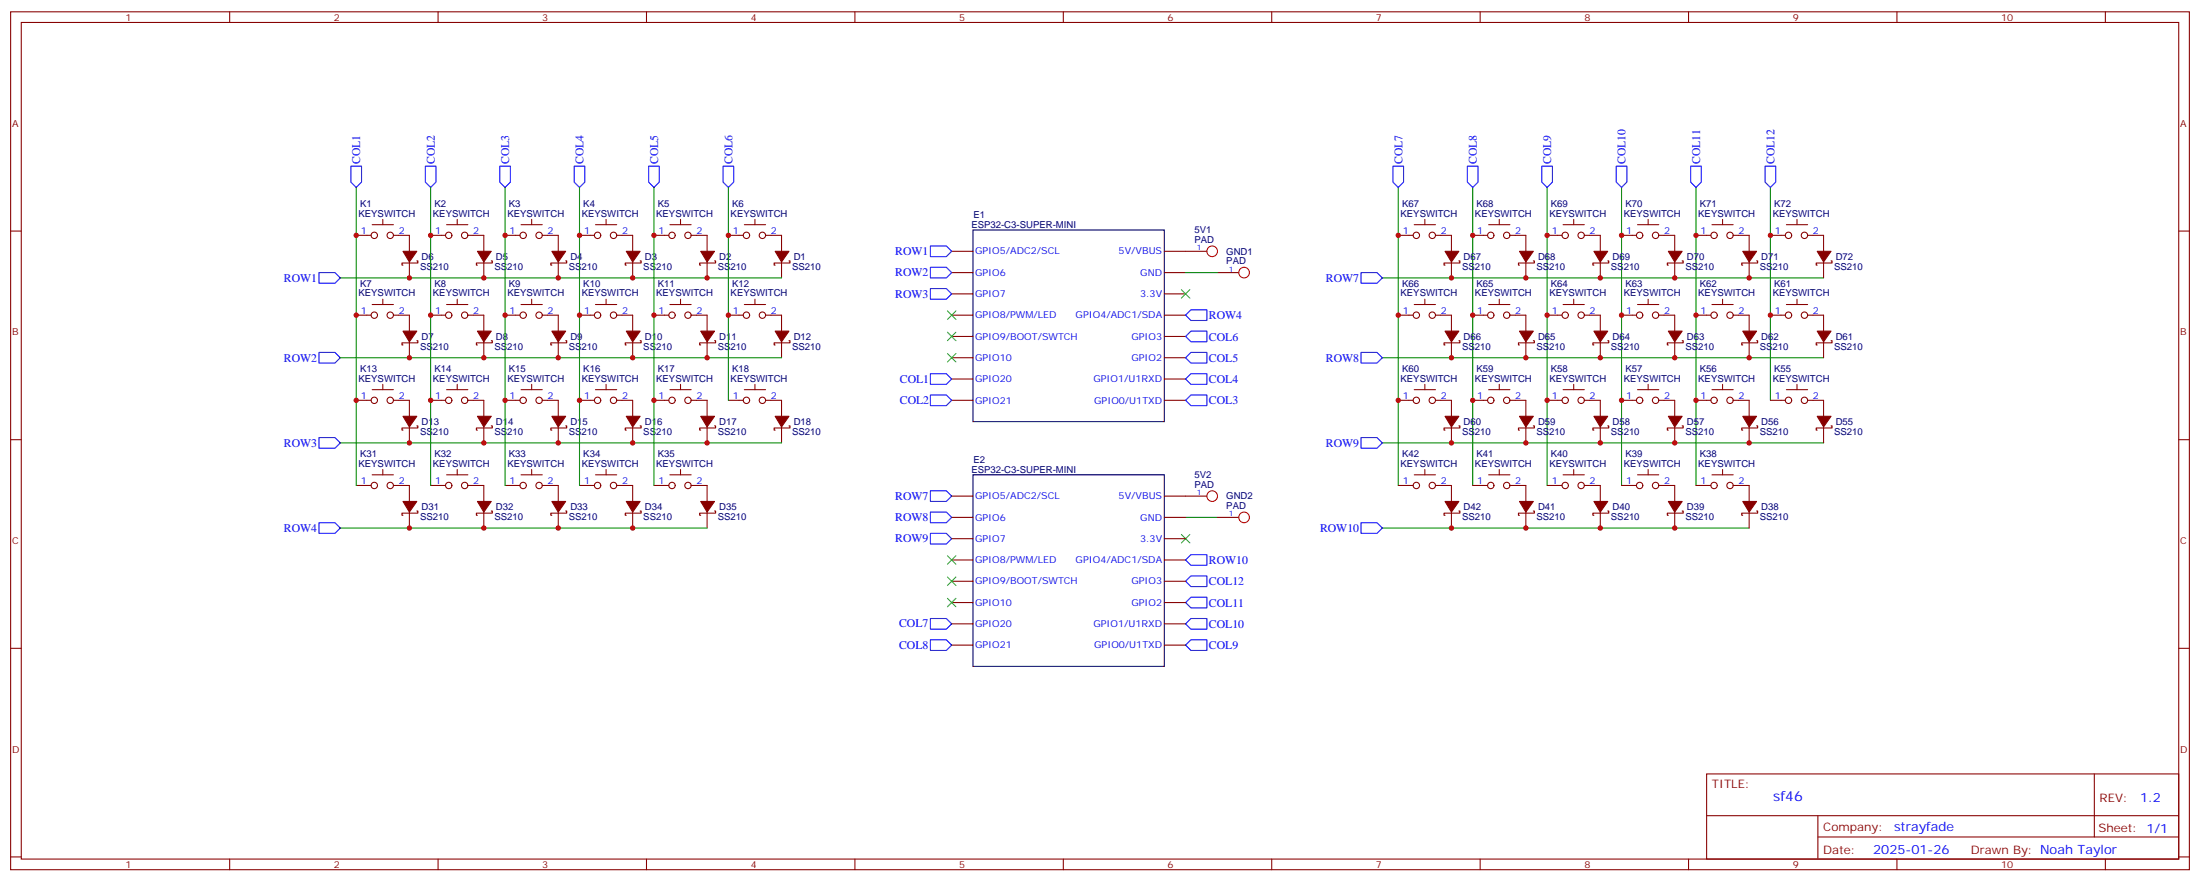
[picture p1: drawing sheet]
<svg xmlns="http://www.w3.org/2000/svg" width="730mm" height="292mm" viewBox="0 0 730 292" stroke-linecap="round" stroke-linejoin="round" font-family="sans-serif">
<g fill="none" stroke="#870000" stroke-width=".35">
<path d="M3.5 3.9h722.9v284.4h-722.9zM7.1 7.4h715.7v277.3h-715.7zM76.2 3.9v3.5M145.3 3.9v3.5M214.5 3.9v3.5M283.6 3.9v3.5M352.8 3.9v3.5M421.9 3.9v3.5M491.1 3.9v3.5M560.2 3.9v3.5M629.4 3.9v3.5M698.5 3.9v3.5"/>
<path d="M3.5 76.6h3.6M118.2 78h4.9M123.5 74.5h7M127 72.7v1.8M130.5 78h5.3v5.3M142.9 78h4.9M148.2 74.5h7M151.7 72.7v1.8M155.2 78h5.3v5.3M167.6 78h4.9M172.9 74.5h7M176.4 72.7v1.8"/>
<path d="M179.9 78h5.3v5.3M192.3 78h4.9M197.6 74.5h7M201.1 72.7v1.8M204.6 78h5.3v5.3M217 78h4.9M222.2 74.5h7.1M225.8 72.7v1.8M229.3 78h5.3v5.3M241.7 78h4.9M246.9 74.5h7.1M250.5 72.7v1.8"/>
<path d="M254 78h5.3v5.3M463.9 78h4.9M469.2 74.5h7M472.7 72.7v1.8M476.2 78h5.3v5.3M488.6 78h4.9M493.9 74.5h7M497.4 72.7v1.8M500.9 78h5.3v5.3M513.3 78h4.9M518.6 74.5h7M522.1 72.7v1.8"/>
<path d="M525.6 78h5.3v5.3M538 78h4.9M543.3 74.5h7M546.8 72.7v1.8M550.3 78h5.3v5.3M562.7 78h4.9M568 74.5h7M571.5 72.7v1.8M575 78h5.3v5.3M587.4 78h4.9M592.7 74.5h7M596.2 72.7v1.8"/>
<path d="M599.7 78h5.3v5.3M722.8 76.6h3.6M127 99.2v1.7M135.8 86.8v5.3M138.3 86.5h.3v.7h-5.3v.7h.4M151.7 99.2v1.7M160.5 86.8v5.3M163 86.5h.3v.7h-5.3v.7h.4M176.4 99.2v1.7M185.2 86.8v5.3M187.7 86.5h.3v.7h-5.3v.7h.4M201.1 99.2v1.7"/>
<path d="M209.9 86.8v5.3M212.4 86.5h.3v.7h-5.3v.7h.4M225.8 99.2v1.7M234.6 86.8v5.3M237.1 86.5h.3v.7h-5.3v.7h.4M250.5 99.2v1.7M259.3 86.8v5.3M261.8 86.5h.3v.7h-5.3v.7h.4M315.7 83.3h7.1M315.7 90.3h7.1M315.7 97.4h7.1M386.3 83.3h14.1"/>
<path d="M386.3 90.3h7M386.3 97.4h7M403.9 90.3h7.1M472.7 99.2v1.7M481.5 86.8v5.3M484 86.5h.4v.7h-5.3v.7h.3M497.4 99.2v1.7M506.2 86.8v5.3M508.7 86.5h.4v.7h-5.3v.7h.3M522.1 99.2v1.7M530.9 86.8v5.3M533.4 86.5h.4v.7h-5.3v.7h.3"/>
<path d="M546.8 99.2v1.7M555.6 86.8v5.3M558.1 86.5h.3v.7h-5.2v.7h.3M571.5 99.2v1.7M580.3 86.8v5.3M582.8 86.5h.3v.7h-5.3v.7h.4M596.2 99.2v1.7M605 86.8v5.3M607.5 86.5h.3v.7h-5.3v.7h.4M118.2 104.5h4.9M123.5 100.9h7M130.5 104.5h5.3v5.2"/>
<path d="M135.8 113.3v5.3M138.3 112.9h.3v.7h-5.3v.7h.4M142.9 104.5h4.9M148.2 100.9h7M155.2 104.5h5.3v5.2M160.5 113.3v5.3M163 112.9h.3v.7h-5.3v.7h.4M167.6 104.5h4.9M172.9 100.9h7M179.9 104.5h5.3v5.2M185.2 113.3v5.3M187.7 112.9h.3v.7h-5.3v.7h.4"/>
<path d="M192.3 104.5h4.9M197.6 100.9h7M204.6 104.5h5.3v5.2M209.9 113.3v5.3M212.4 112.9h.3v.7h-5.3v.7h.4M217 104.5h4.9M222.2 100.9h7.1M229.3 104.5h5.3v5.2M234.6 113.3v5.3M237.1 112.9h.3v.7h-5.3v.7h.4M241.7 104.5h4.9M246.9 100.9h7.1"/>
<path d="M254 104.5h5.3v5.2M259.3 113.3v5.3M261.8 112.9h.3v.7h-5.3v.7h.4M315.7 104.5h7.1M315.7 111.5h7.1M315.7 118.6h7.1M386.3 104.5h7M386.3 111.5h7M386.3 118.6h7M463.9 104.5h4.9M469.2 100.9h7M476.2 104.5h5.3v5.2"/>
<path d="M481.5 113.3v5.3M484 112.9h.4v.7h-5.3v.7h.3M488.6 104.5h4.9M493.9 100.9h7M500.9 104.5h5.3v5.2M506.2 113.3v5.3M508.7 112.9h.4v.7h-5.3v.7h.3M513.3 104.5h4.9M518.6 100.9h7M525.6 104.5h5.3v5.2M530.9 113.3v5.3M533.4 112.9h.4v.7h-5.3v.7h.3"/>
<path d="M538 104.5h4.9M543.3 100.9h7M550.3 104.5h5.3v5.2M555.6 113.3v5.3M558.1 112.9h.3v.7h-5.2v.7h.3M562.7 104.5h4.9M568 100.9h7M575 104.5h5.3v5.2M580.3 113.3v5.3M582.8 112.9h.3v.7h-5.3v.7h.4M587.4 104.5h4.9M592.7 100.9h7"/>
<path d="M599.7 104.5h5.3v5.2M605 113.3v5.3M607.5 112.9h.3v.7h-5.3v.7h.4M118.2 132.7h4.9M123.5 129.2h7M127 127.4v1.8M130.5 132.7h5.3v5.3M142.9 132.7h4.9M148.2 129.2h7M151.7 127.4v1.8M155.2 132.7h5.3v5.3M167.6 132.7h4.9"/>
<path d="M172.9 129.2h7M176.4 127.4v1.8M179.9 132.7h5.3v5.3M192.3 132.7h4.9M197.6 129.2h7M201.1 127.4v1.8M204.6 132.7h5.3v5.3M217 132.7h4.9M222.2 129.2h7.1M225.8 127.4v1.8M229.3 132.7h5.3v5.3M241.7 132.7h4.9"/>
<path d="M246.9 129.2h7.1M250.5 127.4v1.8M254 132.7h5.3v5.3M315.7 132.7h7.1M315.7 125.6h7.1M386.3 132.7h7M386.3 125.6h7M463.9 132.7h4.9M469.2 129.2h7M472.7 127.4v1.8M476.2 132.7h5.3v5.3M488.6 132.7h4.9"/>
<path d="M493.9 129.2h7M497.4 127.4v1.8M500.9 132.7h5.3v5.3M513.3 132.7h4.9M518.6 129.2h7M522.1 127.4v1.8M525.6 132.7h5.3v5.3M538 132.7h4.9M543.3 129.2h7M546.8 127.4v1.8M550.3 132.7h5.3v5.3M562.7 132.7h4.9"/>
<path d="M568 129.2h7M571.5 127.4v1.8M575 132.7h5.3v5.3M587.4 132.7h4.9M592.7 129.2h7M596.2 127.4v1.8M599.7 132.7h5.3v5.3M3.5 145.7h3.6M123.5 157.4h7M127 155.6v1.8M135.8 141.5v5.3M138.3 141.1h.3v.8h-5.3v.7h.4"/>
<path d="M148.2 157.4h7M151.7 155.6v1.8M160.5 141.5v5.3M163 141.1h.3v.8h-5.3v.7h.4M172.9 157.4h7M176.4 155.6v1.8M185.2 141.5v5.3M187.7 141.1h.3v.8h-5.3v.7h.4M197.6 157.4h7M201.1 155.6v1.8M209.9 141.5v5.3M212.4 141.1h.3v.8h-5.3v.7h.4"/>
<path d="M222.2 157.4h7.1M225.8 155.6v1.8M234.6 141.5v5.3M237.1 141.1h.3v.8h-5.3v.7h.4M259.3 141.5v5.3M261.8 141.1h.3v.8h-5.3v.7h.4M469.2 157.4h7M472.7 155.6v1.8M481.5 141.5v5.3M484 141.1h.4v.8h-5.3v.7h.3M493.9 157.4h7M497.4 155.6v1.8"/>
<path d="M506.2 141.5v5.3M508.7 141.1h.4v.8h-5.3v.7h.3M518.6 157.4h7M522.1 155.6v1.8M530.9 141.5v5.3M533.4 141.1h.4v.8h-5.3v.7h.3M543.3 157.4h7M546.8 155.6v1.8M555.6 141.5v5.3M558.1 141.1h.3v.8h-5.2v.7h.3M568 157.4h7M571.5 155.6v1.8"/>
<path d="M580.3 141.5v5.3M582.8 141.1h.3v.8h-5.3v.7h.4M605 141.5v5.3M607.5 141.1h.3v.8h-5.3v.7h.4M722.8 145.7h3.6M118.2 160.9h4.9M130.5 160.9h5.3v5.3M135.8 169.7v5.3M138.3 169.4h.3v.7h-5.3v.7h.4M142.9 160.9h4.9M155.2 160.9h5.3v5.3M160.5 169.7v5.3"/>
<path d="M163 169.4h.3v.7h-5.3v.7h.4M167.6 160.9h4.9M179.9 160.9h5.3v5.3M185.2 169.7v5.3M187.7 169.4h.3v.7h-5.3v.7h.4M192.3 160.9h4.9M204.6 160.9h5.3v5.3M209.9 169.7v5.3M212.4 169.4h.3v.7h-5.3v.7h.4M217 160.9h4.9M229.3 160.9h5.3v5.3M234.6 169.7v5.3"/>
<path d="M237.1 169.4h.3v.7h-5.3v.7h.4M315.7 171.5h7.1M315.7 164.4h7.1M315.7 178.5h7.1M386.3 171.5h7M386.3 164.4h14.1M386.3 178.5h7M403.9 171.5h7.1M463.9 160.9h4.9M476.2 160.9h5.3v5.3M481.5 169.7v5.3M484 169.4h.4v.7h-5.3v.7h.3"/>
<path d="M488.6 160.9h4.9M500.9 160.9h5.3v5.3M506.2 169.7v5.3M508.7 169.4h.4v.7h-5.3v.7h.3M513.3 160.9h4.9M525.6 160.9h5.3v5.3M530.9 169.7v5.3M533.4 169.4h.4v.7h-5.3v.7h.3M538 160.9h4.9M550.3 160.9h5.3v5.3M555.6 169.7v5.3M558.1 169.4h.3v.7h-5.2v.7h.3"/>
<path d="M562.7 160.9h4.9M575 160.9h5.3v5.3M580.3 169.7v5.3M582.8 169.4h.3v.7h-5.3v.7h.4M315.7 185.6h7.1M315.7 192.7h7.1M315.7 199.7h7.1M386.3 185.6h7M386.3 192.7h7M386.3 199.7h7M3.5 214.9h3.6M315.7 206.8h7.1"/>
<path d="M315.7 213.8h7.1M386.3 206.8h7M386.3 213.8h7M722.8 214.9h3.6M566.2 256.5h156.6v28.2h-156.6zM694.8 256.5v20.9M566.2 270.4h156.5M603.1 277.4h119.6M603.1 270.4v14.1M3.5 284h3.6M76.2 284.7v3.6M145.3 284.7v3.6"/>
<path d="M214.5 284.7v3.6M283.6 284.7v3.6M352.8 284.7v3.6M421.9 284.7v3.6M491.1 284.7v3.6M560.2 284.7v3.6M629.4 284.7v3.6M698.5 284.7v3.6M722.8 284h3.6"/>
<circle cx="124.2" cy="78" r="1.06"/>
<circle cx="129.5" cy="78" r="1.06"/>
<circle cx="148.9" cy="78" r="1.06"/>
<circle cx="154.2" cy="78" r="1.06"/>
<circle cx="173.6" cy="78" r="1.06"/>
<circle cx="178.9" cy="78" r="1.06"/>
<circle cx="198.3" cy="78" r="1.06"/>
<circle cx="203.6" cy="78" r="1.06"/>
<circle cx="223" cy="78" r="1.06"/>
<circle cx="228.2" cy="78" r="1.06"/>
<circle cx="247.7" cy="78" r="1.06"/>
<circle cx="252.9" cy="78" r="1.06"/>
<circle cx="469.9" cy="78" r="1.06"/>
<circle cx="475.2" cy="78" r="1.06"/>
<circle cx="494.6" cy="78" r="1.06"/>
<circle cx="499.9" cy="78" r="1.06"/>
<circle cx="519.3" cy="78" r="1.06"/>
<circle cx="524.6" cy="78" r="1.06"/>
<circle cx="544" cy="78" r="1.06"/>
<circle cx="549.3" cy="78" r="1.06"/>
<circle cx="568.7" cy="78" r="1.06"/>
<circle cx="574" cy="78" r="1.06"/>
<circle cx="593.4" cy="78" r="1.06"/>
<circle cx="598.7" cy="78" r="1.06"/>
<circle cx="124.2" cy="104.5" r="1.06"/>
<circle cx="129.5" cy="104.5" r="1.06"/>
<circle cx="148.9" cy="104.5" r="1.06"/>
<circle cx="154.2" cy="104.5" r="1.06"/>
<circle cx="173.6" cy="104.5" r="1.06"/>
<circle cx="178.9" cy="104.5" r="1.06"/>
<circle cx="198.3" cy="104.5" r="1.06"/>
<circle cx="203.6" cy="104.5" r="1.06"/>
<circle cx="223" cy="104.5" r="1.06"/>
<circle cx="228.2" cy="104.5" r="1.06"/>
<circle cx="247.7" cy="104.5" r="1.06"/>
<circle cx="252.9" cy="104.5" r="1.06"/>
<circle cx="469.9" cy="104.5" r="1.06"/>
<circle cx="475.2" cy="104.5" r="1.06"/>
<circle cx="494.6" cy="104.5" r="1.06"/>
<circle cx="499.9" cy="104.5" r="1.06"/>
<circle cx="519.3" cy="104.5" r="1.06"/>
<circle cx="524.6" cy="104.5" r="1.06"/>
<circle cx="544" cy="104.5" r="1.06"/>
<circle cx="549.3" cy="104.5" r="1.06"/>
<circle cx="568.7" cy="104.5" r="1.06"/>
<circle cx="574" cy="104.5" r="1.06"/>
<circle cx="593.4" cy="104.5" r="1.06"/>
<circle cx="598.7" cy="104.5" r="1.06"/>
<circle cx="124.2" cy="132.7" r="1.06"/>
<circle cx="129.5" cy="132.7" r="1.06"/>
<circle cx="148.9" cy="132.7" r="1.06"/>
<circle cx="154.2" cy="132.7" r="1.06"/>
<circle cx="173.6" cy="132.7" r="1.06"/>
<circle cx="178.9" cy="132.7" r="1.06"/>
<circle cx="198.3" cy="132.7" r="1.06"/>
<circle cx="203.6" cy="132.7" r="1.06"/>
<circle cx="223" cy="132.7" r="1.06"/>
<circle cx="228.2" cy="132.7" r="1.06"/>
<circle cx="247.7" cy="132.7" r="1.06"/>
<circle cx="252.9" cy="132.7" r="1.06"/>
<circle cx="469.9" cy="132.7" r="1.06"/>
<circle cx="475.2" cy="132.7" r="1.06"/>
<circle cx="494.6" cy="132.7" r="1.06"/>
<circle cx="499.9" cy="132.7" r="1.06"/>
<circle cx="519.3" cy="132.7" r="1.06"/>
<circle cx="524.6" cy="132.7" r="1.06"/>
<circle cx="544" cy="132.7" r="1.06"/>
<circle cx="549.3" cy="132.7" r="1.06"/>
<circle cx="568.7" cy="132.7" r="1.06"/>
<circle cx="574" cy="132.7" r="1.06"/>
<circle cx="593.4" cy="132.7" r="1.06"/>
<circle cx="598.7" cy="132.7" r="1.06"/>
<circle cx="124.2" cy="160.9" r="1.06"/>
<circle cx="129.5" cy="160.9" r="1.06"/>
<circle cx="148.9" cy="160.9" r="1.06"/>
<circle cx="154.2" cy="160.9" r="1.06"/>
<circle cx="173.6" cy="160.9" r="1.06"/>
<circle cx="178.9" cy="160.9" r="1.06"/>
<circle cx="198.3" cy="160.9" r="1.06"/>
<circle cx="203.6" cy="160.9" r="1.06"/>
<circle cx="223" cy="160.9" r="1.06"/>
<circle cx="228.2" cy="160.9" r="1.06"/>
<circle cx="469.9" cy="160.9" r="1.06"/>
<circle cx="475.2" cy="160.9" r="1.06"/>
<circle cx="494.6" cy="160.9" r="1.06"/>
<circle cx="499.9" cy="160.9" r="1.06"/>
<circle cx="519.3" cy="160.9" r="1.06"/>
<circle cx="524.6" cy="160.9" r="1.06"/>
<circle cx="544" cy="160.9" r="1.06"/>
<circle cx="549.3" cy="160.9" r="1.06"/>
<circle cx="568.7" cy="160.9" r="1.06"/>
<circle cx="574" cy="160.9" r="1.06"/>
</g>
<g fill="#870000" stroke="#870000" stroke-width=".35">
<path d="M257.2 83.3h4.6l-2.5 3.5z"/>
<path d="M232.5 83.3h4.6l-2.5 3.5z"/>
<path d="M207.8 83.3h4.6l-2.5 3.5z"/>
<path d="M183.1 83.3h4.6l-2.5 3.5z"/>
<path d="M158.4 83.3h4.6l-2.5 3.5z"/>
<path d="M133.7 83.3h4.6l-2.5 3.5z"/>
<path d="M133.7 109.7h4.6l-2.5 3.6z"/>
<path d="M158.4 109.7h4.6l-2.5 3.6z"/>
<path d="M183.1 109.7h4.6l-2.5 3.6z"/>
<path d="M207.8 109.7h4.6l-2.5 3.6z"/>
<path d="M232.5 109.7h4.6l-2.5 3.6z"/>
<path d="M257.2 109.7h4.6l-2.5 3.6z"/>
<path d="M133.7 138h4.6l-2.5 3.5z"/>
<path d="M158.4 138h4.6l-2.5 3.5z"/>
<path d="M183.1 138h4.6l-2.5 3.5z"/>
<path d="M207.8 138h4.6l-2.5 3.5z"/>
<path d="M232.5 138h4.6l-2.5 3.5z"/>
<path d="M257.2 138h4.6l-2.5 3.5z"/>
<path d="M133.7 166.2h4.6l-2.5 3.5z"/>
<path d="M183.1 166.2h4.6l-2.5 3.5z"/>
<path d="M207.8 166.2h4.6l-2.5 3.5z"/>
<path d="M232.5 166.2h4.6l-2.5 3.5z"/>
<path d="M578.2 166.2h4.6l-2.5 3.5z"/>
<path d="M553.5 166.2h4.6l-2.5 3.5z"/>
<path d="M528.8 166.2h4.6l-2.5 3.5z"/>
<path d="M504.1 166.2h4.6l-2.5 3.5z"/>
<path d="M479.4 166.2h4.6l-2.5 3.5z"/>
<path d="M602.9 138h4.6l-2.5 3.5z"/>
<path d="M578.2 138h4.6l-2.5 3.5z"/>
<path d="M553.5 138h4.6l-2.5 3.5z"/>
<path d="M528.8 138h4.6l-2.5 3.5z"/>
<path d="M504.1 138h4.6l-2.5 3.5z"/>
<path d="M479.4 138h4.6l-2.5 3.5z"/>
<path d="M602.9 109.7h4.6l-2.5 3.6z"/>
<path d="M578.2 109.7h4.6l-2.5 3.6z"/>
<path d="M553.5 109.7h4.6l-2.5 3.6z"/>
<path d="M528.8 109.7h4.6l-2.5 3.6z"/>
<path d="M504.1 109.7h4.6l-2.5 3.6z"/>
<path d="M479.4 109.7h4.6l-2.5 3.6z"/>
<path d="M479.4 83.3h4.6l-2.5 3.5z"/>
<path d="M504.1 83.3h4.6l-2.5 3.5z"/>
<path d="M528.8 83.3h4.6l-2.5 3.5z"/>
<path d="M553.5 83.3h4.6l-2.5 3.5z"/>
<path d="M578.2 83.3h4.6l-2.5 3.5z"/>
<path d="M602.9 83.3h4.6l-2.5 3.5z"/>
<path d="M158.4 166.2h4.6l-2.5 3.5z"/>
</g>
<g fill="none" stroke="#00f" stroke-width=".35">
<path d="M116.4 55.1h3.5v5.3l-1.7 1.7-1.8-1.7zM141.1 55.1h3.5v5.3l-1.7 1.7-1.8-1.7zM165.8 55.1h3.5v5.3l-1.7 1.7-1.8-1.7zM190.5 55.1h3.5v5.3l-1.7 1.7-1.8-1.7zM215.2 55.1h3.5v5.3l-1.7 1.7-1.8-1.7zM239.9 55.1h3.5v5.3l-1.7 1.7-1.8-1.7zM462.1 55.1h3.6v5.3l-1.8 1.7-1.8-1.7zM486.8 55.1h3.6v5.3l-1.8 1.7-1.8-1.7zM511.5 55.1h3.6v5.3l-1.8 1.7-1.8-1.7zM536.2 55.1h3.6v5.3l-1.8 1.7-1.8-1.7zM560.9 55.1h3.5v5.3l-1.7 1.7-1.8-1.7zM585.6 55.1h3.5v5.3l-1.7 1.7-1.8-1.7z"/>
<path d="M105.8 90.3h5.3l1.8 1.8-1.8 1.8h-5.3zM308.7 81.5h5.3l1.7 1.8-1.7 1.8h-5.3zM308.7 88.6h5.3l1.7 1.7-1.7 1.8h-5.3zM308.7 95.6h5.3l1.7 1.8-1.7 1.8h-5.3zM451.6 90.3h5.2l1.8 1.8-1.8 1.8h-5.2zM105.8 116.8h5.3l1.8 1.8-1.8 1.7h-5.3zM393.3 118.6l1.8-1.8h5.3v3.5h-5.3zM393.3 111.5l1.8-1.8h5.3v3.6h-5.3zM393.3 104.5l1.8-1.8h5.3v3.5h-5.3zM451.6 116.8h5.2l1.8 1.8-1.8 1.7h-5.2zM308.7 123.9h5.3l1.7 1.7-1.7 1.8h-5.3zM308.7 130.9h5.3l1.7 1.8-1.7 1.7h-5.3z"/>
<path d="M393.3 132.7l1.8-1.8h5.3v3.5h-5.3zM393.3 125.6l1.8-1.7h5.3v3.5h-5.3zM105.8 145h5.3l1.8 1.8-1.8 1.8h-5.3zM451.6 145h5.2l1.8 1.8-1.8 1.8h-5.2zM105.8 173.2h5.3l1.8 1.8-1.8 1.8h-5.3zM308.7 176.8h5.3l1.7 1.7-1.7 1.8h-5.3zM308.7 169.7h5.3l1.7 1.8-1.7 1.7h-5.3zM308.7 162.7h5.3l1.7 1.7-1.7 1.8h-5.3zM451.6 173.2h5.2l1.8 1.8-1.8 1.8h-5.2zM393.3 192.7l1.8-1.8h5.3v3.5h-5.3zM393.3 199.7l1.8-1.8h5.3v3.6h-5.3zM393.3 185.6l1.8-1.8h5.3v3.6h-5.3z"/>
<path d="M308.7 212.1h5.3l1.7 1.7-1.7 1.8h-5.3zM308.7 205h5.3l1.7 1.8-1.7 1.7h-5.3zM393.3 206.8l1.8-1.8h5.3v3.5h-5.3zM393.3 213.8l1.8-1.7h5.3v3.5h-5.3z"/>
</g>
<g fill="none" stroke="#008700" stroke-width=".35">
<path d="M118.2 62.1v98.8M142.9 62.1v98.8M167.6 62.1v98.8M192.3 62.1v98.8M217 62.1v98.8M241.7 62.1v70.6M463.9 62.1v98.8M488.6 62.1v98.8M513.3 62.1v98.8M538 62.1v98.8M562.7 62.1v98.8M587.4 62.1v70.6"/>
<path d="M112.9 92.1h146.4M393.3 90.3h10.6M458.6 92.1h146.4M112.9 118.6h146.4M458.6 118.6h146.4M112.9 146.8h146.4M458.6 146.8h146.4M112.9 175h121.7M393.3 171.5h10.6M458.6 175h121.7"/>
</g>
<path d="M322.8 76.2h63.5v63.5h-63.5zM322.8 157.4h63.5v63.5h-63.5z" fill="none" stroke="#000" stroke-width=".35"/>
<g fill="none" stroke="#f00" stroke-width=".35">
<circle cx="402.2" cy="83.3" r="1.76"/>
<circle cx="412.7" cy="90.3" r="1.76"/>
<circle cx="402.2" cy="164.4" r="1.76"/>
<circle cx="412.7" cy="171.5" r="1.76"/>
</g>
<g fill="none" stroke="#3c3" stroke-width=".35">
<path d="M391.9 96l2.9 2.8M394.8 96l-2.9 2.8M314.3 110.1l2.8 2.8M314.3 117.2l2.8 2.8M314.3 103l2.8 2.9M317.1 110.1l-2.8 2.8M317.1 117.2l-2.8 2.8M317.1 103l-2.8 2.9M391.9 177.1l2.9 2.9M394.8 177.1l-2.9 2.9M314.3 191.2l2.8 2.9M314.3 198.3l2.8 2.8"/>
<path d="M314.3 184.2l2.8 2.8M317.1 191.2l-2.8 2.9M317.1 198.3l-2.8 2.8M317.1 184.2l-2.8 2.8"/>
</g>
<g fill="#c00">
<circle cx="135.8" cy="118.6" r=".88"/>
<circle cx="160.5" cy="118.6" r=".88"/>
<circle cx="185.2" cy="118.6" r=".88"/>
<circle cx="209.9" cy="118.6" r=".88"/>
<circle cx="234.6" cy="118.6" r=".88"/>
<circle cx="135.8" cy="146.8" r=".88"/>
<circle cx="160.5" cy="146.8" r=".88"/>
<circle cx="185.2" cy="146.8" r=".88"/>
<circle cx="209.9" cy="146.8" r=".88"/>
<circle cx="234.6" cy="146.8" r=".88"/>
<circle cx="135.8" cy="175" r=".88"/>
<circle cx="185.2" cy="175" r=".88"/>
<circle cx="209.9" cy="175" r=".88"/>
<circle cx="234.6" cy="92.1" r=".88"/>
<circle cx="209.9" cy="92.1" r=".88"/>
<circle cx="185.2" cy="92.1" r=".88"/>
<circle cx="160.5" cy="92.1" r=".88"/>
<circle cx="135.8" cy="92.1" r=".88"/>
<circle cx="481.5" cy="92.1" r=".88"/>
<circle cx="506.2" cy="92.1" r=".88"/>
<circle cx="530.9" cy="92.1" r=".88"/>
<circle cx="555.6" cy="92.1" r=".88"/>
<circle cx="580.3" cy="92.1" r=".88"/>
<circle cx="555.6" cy="175" r=".88"/>
<circle cx="530.9" cy="175" r=".88"/>
<circle cx="506.2" cy="175" r=".88"/>
<circle cx="481.5" cy="175" r=".88"/>
<circle cx="580.3" cy="146.8" r=".88"/>
<circle cx="555.6" cy="146.8" r=".88"/>
<circle cx="530.9" cy="146.8" r=".88"/>
<circle cx="506.2" cy="146.8" r=".88"/>
<circle cx="481.5" cy="146.8" r=".88"/>
<circle cx="580.3" cy="118.6" r=".88"/>
<circle cx="555.6" cy="118.6" r=".88"/>
<circle cx="530.9" cy="118.6" r=".88"/>
<circle cx="506.2" cy="118.6" r=".88"/>
<circle cx="481.5" cy="118.6" r=".88"/>
<circle cx="587.4" cy="104.5" r=".88"/>
<circle cx="587.4" cy="78" r=".88"/>
<circle cx="562.7" cy="132.7" r=".88"/>
<circle cx="562.7" cy="104.5" r=".88"/>
<circle cx="562.7" cy="78" r=".88"/>
<circle cx="538" cy="132.7" r=".88"/>
<circle cx="538" cy="104.5" r=".88"/>
<circle cx="538" cy="78" r=".88"/>
<circle cx="513.3" cy="104.5" r=".88"/>
<circle cx="513.3" cy="78" r=".88"/>
<circle cx="488.6" cy="132.7" r=".88"/>
<circle cx="488.6" cy="104.5" r=".88"/>
<circle cx="488.6" cy="78" r=".88"/>
<circle cx="463.9" cy="132.7" r=".88"/>
<circle cx="463.9" cy="104.5" r=".88"/>
<circle cx="463.9" cy="78" r=".88"/>
<circle cx="513.3" cy="132.7" r=".88"/>
<circle cx="118.2" cy="132.7" r=".88"/>
<circle cx="118.2" cy="104.5" r=".88"/>
<circle cx="118.2" cy="78" r=".88"/>
<circle cx="142.9" cy="132.7" r=".88"/>
<circle cx="142.9" cy="104.5" r=".88"/>
<circle cx="142.9" cy="78" r=".88"/>
<circle cx="167.6" cy="132.7" r=".88"/>
<circle cx="167.6" cy="104.5" r=".88"/>
<circle cx="167.6" cy="78" r=".88"/>
<circle cx="192.3" cy="132.7" r=".88"/>
<circle cx="192.3" cy="104.5" r=".88"/>
<circle cx="192.3" cy="78" r=".88"/>
<circle cx="217" cy="132.7" r=".88"/>
<circle cx="217" cy="104.5" r=".88"/>
<circle cx="217" cy="78" r=".88"/>
<circle cx="241.7" cy="104.5" r=".88"/>
<circle cx="241.7" cy="78" r=".88"/>
<circle cx="160.5" cy="175" r=".88"/>
</g>
<text font-size="4.6" fill="#00f" x="588.3" y="265.5">sf46</text>
<g font-size="4.2" fill="#00f">
<text x="710" y="265.8">1.2</text>
<text x="628.4" y="275.3">strayfade</text>
<text x="621.5" y="283.1">2025-01-26</text>
</g>
<g font-size="3.9" fill="#00f">
<text x="119.5" y="54.4" transform="rotate(-90 119.5 54.4)">COL1</text>
<text x="144.2" y="54.4" transform="rotate(-90 144.2 54.4)">COL2</text>
<text x="168.9" y="54.4" transform="rotate(-90 168.9 54.4)">COL3</text>
<text x="193.6" y="54.4" transform="rotate(-90 193.6 54.4)">COL4</text>
<text x="218.3" y="54.4" transform="rotate(-90 218.3 54.4)">COL5</text>
<text x="243" y="54.4" transform="rotate(-90 243 54.4)">COL6</text>
<text x="465.3" y="54.4" transform="rotate(-90 465.3 54.4)">COL7</text>
<text x="490" y="54.4" transform="rotate(-90 490 54.4)">COL8</text>
<text x="514.6" y="54.4" transform="rotate(-90 514.6 54.4)">COL9</text>
<text x="539.3" y="54.4" transform="rotate(-90 539.3 54.4)">COL10</text>
<text x="564" y="54.4" transform="rotate(-90 564 54.4)">COL11</text>
<text x="588.7" y="54.4" transform="rotate(-90 588.7 54.4)">COL12</text>
<text x="297" y="84.5">ROW1</text>
<text x="94.2" y="93.4">ROW1</text>
<text x="297" y="91.6">ROW2</text>
<text x="439.9" y="93.4">ROW7</text>
<text x="297" y="98.7">ROW3</text>
<text x="401.1" y="105.8">ROW4</text>
<text x="401.1" y="112.9">COL6</text>
<text x="94.2" y="119.8">ROW2</text>
<text x="401.1" y="119.9">COL5</text>
<text x="439.9" y="119.8">ROW8</text>
<text x="298.6" y="126.8">COL1</text>
<text x="401.1" y="127">COL4</text>
<text x="298.6" y="133.8">COL2</text>
<text x="401.1" y="134">COL3</text>
<text x="94.2" y="148">ROW3</text>
<text x="439.9" y="148.1">ROW9</text>
<text x="297" y="165.6">ROW7</text>
<text x="297" y="172.7">ROW8</text>
<text x="94.2" y="176.3">ROW4</text>
<text x="297" y="179.8">ROW9</text>
<text x="438" y="176.3">ROW10</text>
<text x="401.1" y="187">ROW10</text>
<text x="401.1" y="194">COL12</text>
<text x="401.1" y="201">COL11</text>
<text x="298.3" y="208">COL7</text>
<text x="401.1" y="208.1">COL10</text>
<text x="298.3" y="215">COL8</text>
<text x="401.1" y="215.1">COL9</text>
</g>
<g font-size="3.9" fill="#800">
<text x="568" y="261.1">TITLE:</text>
<text x="696.6" y="265.8">REV:</text>
<text x="604.9" y="275.3">Company:</text>
<text x="696.2" y="275.9">Sheet: 1/1</text>
<text x="604.9" y="283">Date:</text>
<text x="653.9" y="283.1">Drawn By: Noah Taylor</text>
</g>
<g font-size="3.2" fill="#800">
<text x="41.6" y="6.9">1</text>
<text x="110.8" y="6.9">2</text>
<text x="179.9" y="6.9">3</text>
<text x="249.1" y="6.9">4</text>
<text x="318.2" y="6.9">5</text>
<text x="387.3" y="6.9">6</text>
<text x="456.5" y="6.9">7</text>
<text x="525.6" y="6.9">8</text>
<text x="594.8" y="6.9">9</text>
<text x="663.9" y="6.9">10</text>
<text x="4.1" y="42">A</text>
<text x="723.4" y="42">A</text>
<text x="4.1" y="111.2">B</text>
<text x="723.4" y="111.2">B</text>
<text x="4.1" y="180.3">C</text>
<text x="723.4" y="180.3">C</text>
<text x="4.1" y="249.4">D</text>
<text x="723.4" y="249.4">D</text>
<text x="41.6" y="287.7">1</text>
<text x="110.8" y="287.7">2</text>
<text x="179.9" y="287.7">3</text>
<text x="249.1" y="287.7">4</text>
<text x="318.2" y="287.7">5</text>
<text x="387.3" y="287.7">6</text>
<text x="456.5" y="287.7">7</text>
<text x="525.6" y="287.7">8</text>
<text x="594.8" y="287.7">9</text>
<text x="663.9" y="287.7">10</text>
</g>
<g font-size="3.2" fill="#000080">
<text x="118.9" y="71.8">KEYSWITCH</text>
<text x="119.4" y="68.5">K1</text>
<text x="143.6" y="71.8">KEYSWITCH</text>
<text x="144.1" y="68.5">K2</text>
<text x="168.3" y="71.8">KEYSWITCH</text>
<text x="168.8" y="68.5">K3</text>
<text x="193" y="71.8">KEYSWITCH</text>
<text x="193.5" y="68.5">K4</text>
<text x="217.7" y="71.8">KEYSWITCH</text>
<text x="218.2" y="68.5">K5</text>
<text x="242.4" y="71.8">KEYSWITCH</text>
<text x="242.9" y="68.5">K6</text>
<text x="464.7" y="71.8">KEYSWITCH</text>
<text x="465.2" y="68.5">K67</text>
<text x="489.4" y="71.8">KEYSWITCH</text>
<text x="489.9" y="68.5">K68</text>
<text x="514" y="71.8">KEYSWITCH</text>
<text x="514.6" y="68.5">K69</text>
<text x="538.7" y="71.8">KEYSWITCH</text>
<text x="539.2" y="68.5">K70</text>
<text x="563.4" y="71.8">KEYSWITCH</text>
<text x="563.9" y="68.5">K71</text>
<text x="588.1" y="71.8">KEYSWITCH</text>
<text x="588.6" y="68.5">K72</text>
<text x="322.3" y="75.5">ESP32-C3-SUPER-MINI</text>
<text x="323" y="72.4">E1</text>
<text x="396.3" y="77.3">5V1</text>
<text x="396.3" y="80.5">PAD</text>
<text x="139.3" y="89.4">SS210</text>
<text x="139.9" y="86.2">D6</text>
<text x="164" y="89.4">SS210</text>
<text x="164.5" y="86.2">D5</text>
<text x="188.7" y="89.4">SS210</text>
<text x="189.2" y="86.2">D4</text>
<text x="213.4" y="89.4">SS210</text>
<text x="213.9" y="86.2">D3</text>
<text x="238.1" y="89.4">SS210</text>
<text x="238.6" y="86.2">D2</text>
<text x="262.8" y="89.4">SS210</text>
<text x="263.3" y="86.2">D1</text>
<text x="406.9" y="87.5">PAD</text>
<text x="406.9" y="84.4">GND1</text>
<text x="485.1" y="89.4">SS210</text>
<text x="485.6" y="86.2">D67</text>
<text x="509.8" y="89.4">SS210</text>
<text x="510.3" y="86.2">D68</text>
<text x="534.5" y="89.4">SS210</text>
<text x="535" y="86.2">D69</text>
<text x="559.2" y="89.4">SS210</text>
<text x="559.7" y="86.2">D70</text>
<text x="583.8" y="89.4">SS210</text>
<text x="584.4" y="86.2">D71</text>
<text x="608.5" y="89.4">SS210</text>
<text x="609" y="86.2">D72</text>
<text x="119.4" y="95">K7</text>
<text x="144.1" y="95">K8</text>
<text x="168.8" y="95">K9</text>
<text x="193.5" y="95">K10</text>
<text x="218.2" y="95">K11</text>
<text x="242.9" y="95">K12</text>
<text x="465.2" y="95">K66</text>
<text x="489.9" y="95">K65</text>
<text x="514.6" y="95">K64</text>
<text x="539.2" y="95">K63</text>
<text x="563.9" y="95">K62</text>
<text x="588.6" y="95">K61</text>
<text x="118.9" y="98.2">KEYSWITCH</text>
<text x="143.6" y="98.2">KEYSWITCH</text>
<text x="168.3" y="98.2">KEYSWITCH</text>
<text x="193" y="98.2">KEYSWITCH</text>
<text x="217.7" y="98.2">KEYSWITCH</text>
<text x="242.4" y="98.2">KEYSWITCH</text>
<text x="464.7" y="98.2">KEYSWITCH</text>
<text x="489.4" y="98.2">KEYSWITCH</text>
<text x="514" y="98.2">KEYSWITCH</text>
<text x="538.7" y="98.2">KEYSWITCH</text>
<text x="563.4" y="98.2">KEYSWITCH</text>
<text x="588.1" y="98.2">KEYSWITCH</text>
<text x="139.9" y="112.6">D7</text>
<text x="164.5" y="112.6">D8</text>
<text x="189.2" y="112.6">D9</text>
<text x="213.9" y="112.6">D10</text>
<text x="238.6" y="112.6">D11</text>
<text x="263.3" y="112.6">D12</text>
<text x="485.6" y="112.6">D66</text>
<text x="510.3" y="112.6">D65</text>
<text x="535" y="112.6">D64</text>
<text x="559.7" y="112.6">D63</text>
<text x="584.4" y="112.6">D62</text>
<text x="609" y="112.6">D61</text>
<text x="139.3" y="115.9">SS210</text>
<text x="164" y="115.9">SS210</text>
<text x="188.7" y="115.9">SS210</text>
<text x="213.4" y="115.9">SS210</text>
<text x="238.1" y="115.9">SS210</text>
<text x="262.8" y="115.9">SS210</text>
<text x="485.1" y="115.9">SS210</text>
<text x="509.8" y="115.9">SS210</text>
<text x="534.5" y="115.9">SS210</text>
<text x="559.2" y="115.9">SS210</text>
<text x="583.8" y="115.9">SS210</text>
<text x="608.5" y="115.9">SS210</text>
<text x="119.4" y="123.2">K13</text>
<text x="144.1" y="123.2">K14</text>
<text x="168.8" y="123.2">K15</text>
<text x="193.5" y="123.2">K16</text>
<text x="218.2" y="123.2">K17</text>
<text x="242.9" y="123.2">K18</text>
<text x="465.2" y="123.2">K60</text>
<text x="489.9" y="123.2">K59</text>
<text x="514.6" y="123.2">K58</text>
<text x="539.2" y="123.2">K57</text>
<text x="563.9" y="123.2">K56</text>
<text x="588.6" y="123.2">K55</text>
<text x="118.9" y="126.5">KEYSWITCH</text>
<text x="143.6" y="126.5">KEYSWITCH</text>
<text x="168.3" y="126.5">KEYSWITCH</text>
<text x="193" y="126.5">KEYSWITCH</text>
<text x="217.7" y="126.5">KEYSWITCH</text>
<text x="242.4" y="126.5">KEYSWITCH</text>
<text x="464.7" y="126.5">KEYSWITCH</text>
<text x="489.4" y="126.5">KEYSWITCH</text>
<text x="514" y="126.5">KEYSWITCH</text>
<text x="538.7" y="126.5">KEYSWITCH</text>
<text x="563.4" y="126.5">KEYSWITCH</text>
<text x="588.1" y="126.5">KEYSWITCH</text>
<text x="139.9" y="140.9">D13</text>
<text x="164.5" y="140.9">D14</text>
<text x="189.2" y="140.9">D15</text>
<text x="213.9" y="140.9">D16</text>
<text x="238.6" y="140.9">D17</text>
<text x="263.3" y="140.9">D18</text>
<text x="485.6" y="140.9">D60</text>
<text x="510.3" y="140.9">D59</text>
<text x="535" y="140.9">D58</text>
<text x="559.7" y="140.9">D57</text>
<text x="584.4" y="140.9">D56</text>
<text x="609" y="140.9">D55</text>
<text x="139.3" y="144.1">SS210</text>
<text x="164" y="144.1">SS210</text>
<text x="188.7" y="144.1">SS210</text>
<text x="213.4" y="144.1">SS210</text>
<text x="238.1" y="144.1">SS210</text>
<text x="262.8" y="144.1">SS210</text>
<text x="485.1" y="144.1">SS210</text>
<text x="509.8" y="144.1">SS210</text>
<text x="534.5" y="144.1">SS210</text>
<text x="559.2" y="144.1">SS210</text>
<text x="583.8" y="144.1">SS210</text>
<text x="608.5" y="144.1">SS210</text>
<text x="118.9" y="154.7">KEYSWITCH</text>
<text x="119.4" y="151.5">K31</text>
<text x="143.6" y="154.7">KEYSWITCH</text>
<text x="144.1" y="151.5">K32</text>
<text x="168.3" y="154.7">KEYSWITCH</text>
<text x="168.8" y="151.5">K33</text>
<text x="193" y="154.7">KEYSWITCH</text>
<text x="193.5" y="151.5">K34</text>
<text x="217.7" y="154.7">KEYSWITCH</text>
<text x="218.2" y="151.5">K35</text>
<text x="323" y="153.5">E2</text>
<text x="464.7" y="154.7">KEYSWITCH</text>
<text x="465.2" y="151.5">K42</text>
<text x="489.4" y="154.7">KEYSWITCH</text>
<text x="489.9" y="151.5">K41</text>
<text x="514" y="154.7">KEYSWITCH</text>
<text x="514.6" y="151.5">K40</text>
<text x="538.7" y="154.7">KEYSWITCH</text>
<text x="539.2" y="151.5">K39</text>
<text x="563.4" y="154.7">KEYSWITCH</text>
<text x="563.9" y="151.5">K38</text>
<text x="322.3" y="156.7">ESP32-C3-SUPER-MINI</text>
<text x="396.3" y="161.6">PAD</text>
<text x="396.3" y="158.5">5V2</text>
<text x="406.9" y="165.5">GND2</text>
<text x="139.3" y="172.3">SS210</text>
<text x="139.9" y="169.1">D31</text>
<text x="164" y="172.3">SS210</text>
<text x="164.5" y="169.1">D32</text>
<text x="188.7" y="172.3">SS210</text>
<text x="189.2" y="169.1">D33</text>
<text x="213.4" y="172.3">SS210</text>
<text x="213.9" y="169.1">D34</text>
<text x="238.1" y="172.3">SS210</text>
<text x="238.6" y="169.1">D35</text>
<text x="406.9" y="168.7">PAD</text>
<text x="485.1" y="172.3">SS210</text>
<text x="485.6" y="169.1">D42</text>
<text x="509.8" y="172.3">SS210</text>
<text x="510.3" y="169.1">D41</text>
<text x="534.5" y="172.3">SS210</text>
<text x="535" y="169.1">D40</text>
<text x="559.2" y="172.3">SS210</text>
<text x="559.7" y="169.1">D39</text>
<text x="583.8" y="172.3">SS210</text>
<text x="584.4" y="169.1">D38</text>
</g>
<g font-size="3.2" fill="#00f">
<text x="119.7" y="77.6">1</text>
<text x="132.3" y="77.6">2</text>
<text x="144.4" y="77.6">1</text>
<text x="157" y="77.6">2</text>
<text x="169.1" y="77.6">1</text>
<text x="181.7" y="77.6">2</text>
<text x="193.8" y="77.6">1</text>
<text x="206.4" y="77.6">2</text>
<text x="218.5" y="77.6">1</text>
<text x="231.1" y="77.6">2</text>
<text x="243.2" y="77.6">1</text>
<text x="255.8" y="77.6">2</text>
<text x="465.4" y="77.6">1</text>
<text x="478" y="77.6">2</text>
<text x="490.1" y="77.6">1</text>
<text x="502.7" y="77.6">2</text>
<text x="514.8" y="77.6">1</text>
<text x="527.4" y="77.6">2</text>
<text x="539.5" y="77.6">1</text>
<text x="552.1" y="77.6">2</text>
<text x="564.2" y="77.6">1</text>
<text x="576.8" y="77.6">2</text>
<text x="588.9" y="77.6">1</text>
<text x="601.5" y="77.6">2</text>
<text x="323.5" y="84.3">GPIO5/ADC2/SCL</text>
<text x="371.1" y="84.3">5V/VBUS</text>
<text x="323.5" y="91.4">GPIO6</text>
<text x="378.3" y="91.4">GND</text>
<text x="323.5" y="98.5">GPIO7</text>
<text x="378.2" y="98.5">3.3V</text>
<text x="119.7" y="104.1">1</text>
<text x="132.3" y="104.1">2</text>
<text x="144.4" y="104.1">1</text>
<text x="157" y="104.1">2</text>
<text x="169.1" y="104.1">1</text>
<text x="181.7" y="104.1">2</text>
<text x="193.8" y="104.1">1</text>
<text x="206.4" y="104.1">2</text>
<text x="218.5" y="104.1">1</text>
<text x="231.1" y="104.1">2</text>
<text x="243.2" y="104.1">1</text>
<text x="255.8" y="104.1">2</text>
<text x="323.5" y="105.5">GPIO8/PWM/LED</text>
<text x="356.9" y="105.5">GPIO4/ADC1/SDA</text>
<text x="465.4" y="104.1">1</text>
<text x="478" y="104.1">2</text>
<text x="490.1" y="104.1">1</text>
<text x="502.7" y="104.1">2</text>
<text x="514.8" y="104.1">1</text>
<text x="527.4" y="104.1">2</text>
<text x="539.5" y="104.1">1</text>
<text x="552.1" y="104.1">2</text>
<text x="564.2" y="104.1">1</text>
<text x="576.8" y="104.1">2</text>
<text x="588.9" y="104.1">1</text>
<text x="601.5" y="104.1">2</text>
<text x="323.5" y="112.6">GPIO9/BOOT/SWTCH</text>
<text x="375.4" y="112.6">GPIO3</text>
<text x="323.5" y="119.6">GPIO10</text>
<text x="375.4" y="119.6">GPIO2</text>
<text x="323.5" y="126.7">GPIO20</text>
<text x="362.8" y="126.7">GPIO1/U1RXD</text>
<text x="119.7" y="132.3">1</text>
<text x="132.3" y="132.3">2</text>
<text x="144.4" y="132.3">1</text>
<text x="157" y="132.3">2</text>
<text x="169.1" y="132.3">1</text>
<text x="181.7" y="132.3">2</text>
<text x="193.8" y="132.3">1</text>
<text x="206.4" y="132.3">2</text>
<text x="218.5" y="132.3">1</text>
<text x="231.1" y="132.3">2</text>
<text x="243.2" y="132.3">1</text>
<text x="255.8" y="132.3">2</text>
<text x="323.5" y="133.7">GPIO21</text>
<text x="363" y="133.7">GPIO0/U1TXD</text>
<text x="465.4" y="132.3">1</text>
<text x="478" y="132.3">2</text>
<text x="490.1" y="132.3">1</text>
<text x="502.7" y="132.3">2</text>
<text x="514.8" y="132.3">1</text>
<text x="527.4" y="132.3">2</text>
<text x="539.5" y="132.3">1</text>
<text x="552.1" y="132.3">2</text>
<text x="564.2" y="132.3">1</text>
<text x="576.8" y="132.3">2</text>
<text x="588.9" y="132.3">1</text>
<text x="601.5" y="132.3">2</text>
<text x="119.7" y="160.5">1</text>
<text x="132.3" y="160.5">2</text>
<text x="144.4" y="160.5">1</text>
<text x="157" y="160.5">2</text>
<text x="169.1" y="160.5">1</text>
<text x="181.7" y="160.5">2</text>
<text x="193.8" y="160.5">1</text>
<text x="206.4" y="160.5">2</text>
<text x="218.5" y="160.5">1</text>
<text x="231.1" y="160.5">2</text>
<text x="465.4" y="160.5">1</text>
<text x="478" y="160.5">2</text>
<text x="490.1" y="160.5">1</text>
<text x="502.7" y="160.5">2</text>
<text x="514.8" y="160.5">1</text>
<text x="527.4" y="160.5">2</text>
<text x="539.5" y="160.5">1</text>
<text x="552.1" y="160.5">2</text>
<text x="564.2" y="160.5">1</text>
<text x="576.8" y="160.5">2</text>
<text x="323.5" y="165.5">GPIO5/ADC2/SCL</text>
<text x="371.1" y="165.5">5V/VBUS</text>
<text x="323.5" y="172.5">GPIO6</text>
<text x="378.3" y="172.5">GND</text>
<text x="323.5" y="179.6">GPIO7</text>
<text x="378.2" y="179.6">3.3V</text>
<text x="323.5" y="186.7">GPIO8/PWM/LED</text>
<text x="356.9" y="186.7">GPIO4/ADC1/SDA</text>
<text x="323.5" y="193.7">GPIO9/BOOT/SWTCH</text>
<text x="375.4" y="193.7">GPIO3</text>
<text x="323.5" y="200.8">GPIO10</text>
<text x="375.4" y="200.8">GPIO2</text>
<text x="323.5" y="207.8">GPIO20</text>
<text x="362.8" y="207.8">GPIO1/U1RXD</text>
<text x="323.5" y="214.9">GPIO21</text>
<text x="363" y="214.9">GPIO0/U1TXD</text>
</g>
<g font-size="2.5" fill="#00f">
<text x="397.1" y="82.9">1</text>
<text x="407.7" y="90">1</text>
<text x="397.1" y="164.1">1</text>
<text x="407.7" y="171.1">1</text>
</g>
</svg>
